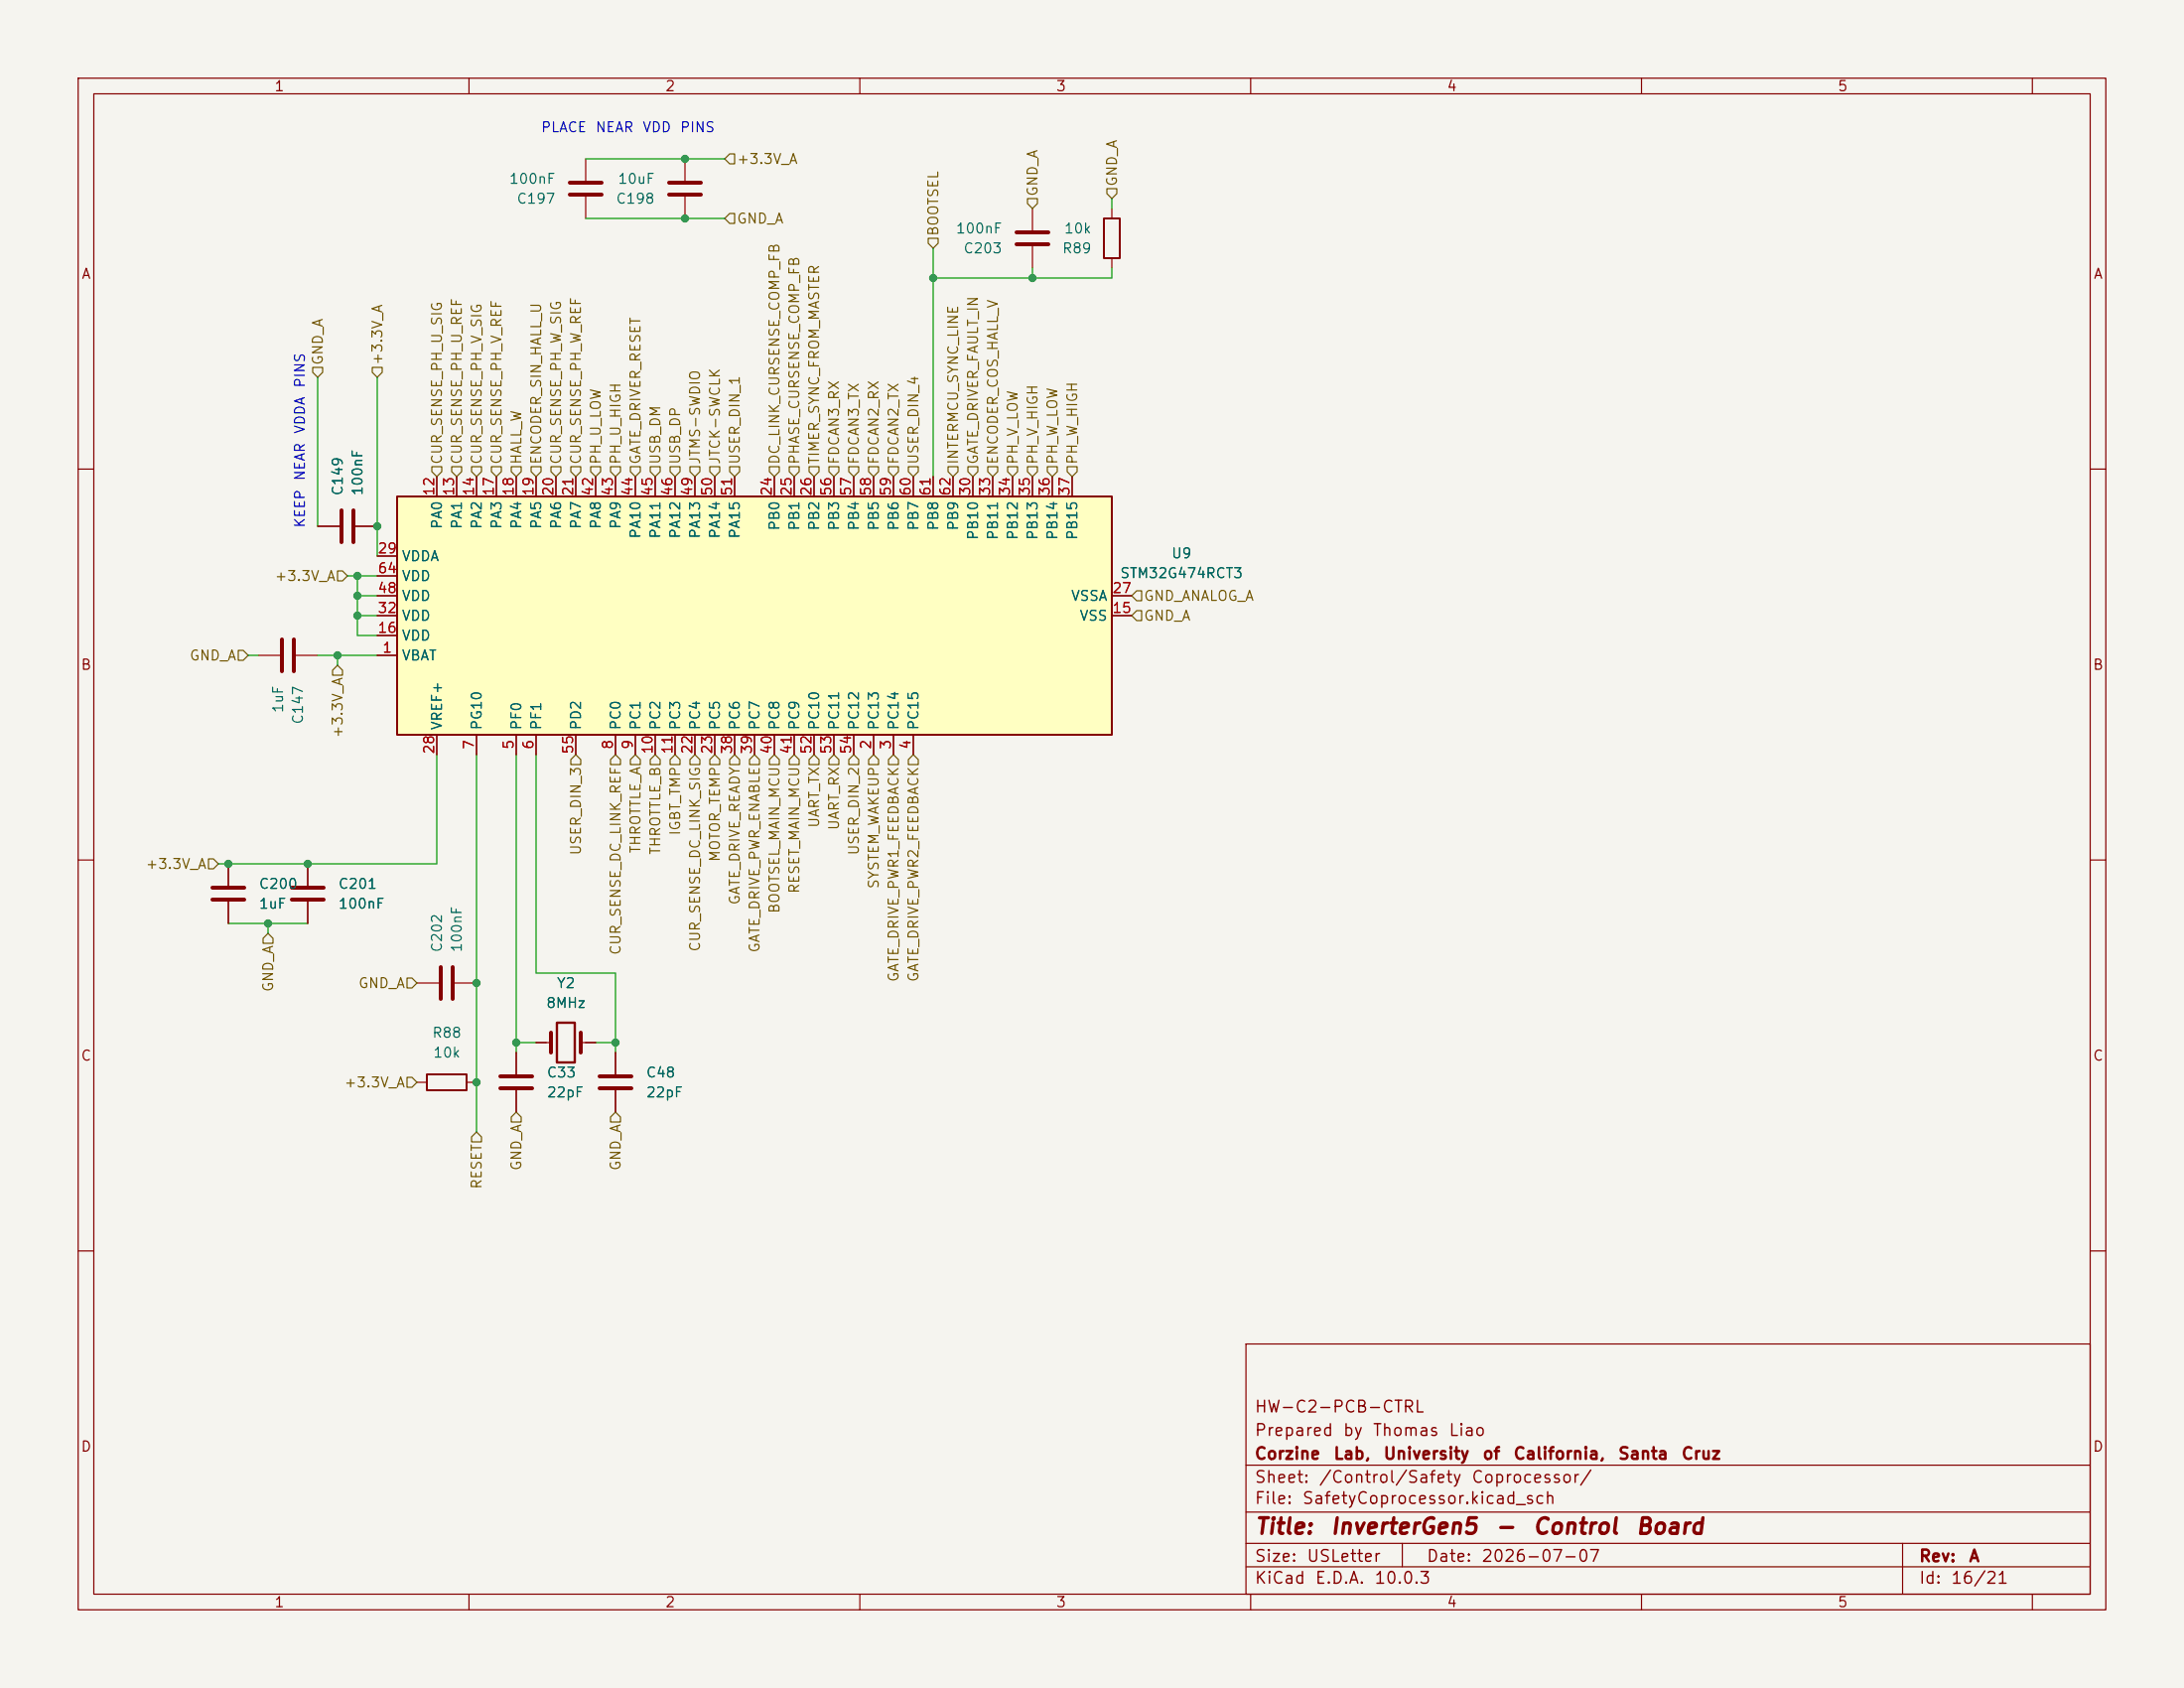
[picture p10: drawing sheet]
<svg xmlns="http://www.w3.org/2000/svg" width="279mm" height="216mm" viewBox="0 0 279 216" stroke-linecap="round" stroke-linejoin="round" font-family="sans-serif">
<path d="M0 0h279.4v215.9h-279.4z" fill="#f5f4ef" stroke="#f5f4ef" stroke-width=".13"/>
<g fill="none" stroke="#840000" stroke-width=".15">
<path d="M10 10h259.4v195.9h-259.4zM12 12h255.4v191.9h-255.4zM60 10v2M110 10v2M160 10v2M210 10v2M260 10v2M74.9 20.3v2.8M74.9 25.1v2.8M132.1 26.7v2.8M132.1 31.5v2.8M10 60h2"/>
<path d="M267.4 60h2M10 110h2M267.4 110h2M66 134.6v2.8M66 139.4v2.8M68.6 133.4h1.9M74.3 133.4h1.9M78.7 134.6v2.8M78.7 139.4v2.8M10 160h2M159.4 171.9h108v32h-108zM267.4 160h2"/>
<path d="M159.4 197.4h108M159.4 193.4h108M159.4 187.4h108M179.4 197.4v3M243.4 197.4v6.5M60 203.9v2M110 203.9v2M159.4 200.4h108M160 203.9v2M210 203.9v2M260 203.9v2"/>
</g>
<path d="M72.9 24.9h4.1M72.9 23.4h4.1M130 31.2h4.1M130 29.7h4.1M64 137.7h4.1M64 139.2h4.1M70.5 132.1v2.5M74.3 132.1v2.5M76.7 137.7h4.1M76.7 139.2h4.1" fill="none" stroke="#840000" stroke-width=".51"/>
<path d="M71.2 130.8h2.3v5.1h-2.3z" fill="none" stroke="#840000" stroke-width=".3"/>
<path d="M50.8 63.5h91.4v30.5h-91.4z" fill="#ffffc2"/>
<path d="M141.2 27.9h2.1v5.1h-2.1zM50.8 63.5h91.4v30.5h-91.4zM54.6 137.4h5.1v2h-5.1z" fill="none" stroke="#840000" stroke-width=".25"/>
<g fill="none" stroke="#840000" stroke-width=".15">
<path d="M87.6 20.3v2.8M87.6 25.1v2.8M142.2 26.7v1.2M142.2 33v1.3M40.6 67.3h2.8M45.5 67.3h2.8M48.3 78.7h2.5M48.3 76.2h2.5M48.3 71.1h2.5M48.3 73.7h2.5M55.9 61v2.5M58.4 61v2.5"/>
<path d="M61 61v2.5M63.5 61v2.5M66 61v2.5M68.6 61v2.5M71.1 61v2.5M73.7 61v2.5M76.2 61v2.5M78.7 61v2.5M81.3 61v2.5M83.8 61v2.5M86.4 61v2.5M88.9 61v2.5"/>
<path d="M91.4 61v2.5M94 61v2.5M99.1 61v2.5M101.6 61v2.5M104.1 61v2.5M106.7 61v2.5M109.2 61v2.5M111.8 61v2.5M114.3 61v2.5M116.8 61v2.5M119.4 61v2.5M121.9 61v2.5"/>
<path d="M124.5 61v2.5M127 61v2.5M129.5 61v2.5M132.1 61v2.5M134.6 61v2.5M137.2 61v2.5M142.2 78.7h2.6M142.2 76.2h2.6M33 83.8h2.8M37.8 83.8h2.8M48.3 83.8h2.5M48.3 81.3h2.5"/>
<path d="M55.9 94v2.5M61 94v2.5M66 94v2.5M68.6 94v2.5M73.7 94v2.5M78.7 94v2.5M81.3 94v2.5M83.8 94v2.5M86.4 94v2.5M88.9 94v2.5M91.4 94v2.5M94 94v2.5"/>
<path d="M96.5 94v2.5M99.1 94v2.5M101.6 94v2.5M104.1 94v2.5M106.7 94v2.5M109.2 94v2.5M111.8 94v2.5M114.3 94v2.5M116.8 94v2.5M29.2 110.5v2.8M29.2 115.3v2.8M39.4 110.5v2.8"/>
<path d="M39.4 115.3v2.8M53.3 125.7h2.8M53.3 138.4h1.3M58.2 125.7h2.8M59.7 138.4h1.3M66 134.6v2.8M66 139.4v2.8M68.6 133.4h1.2M74.9 133.4h1.3M78.7 134.6v2.8M78.7 139.4v2.8"/>
</g>
<path d="M85.6 24.9h4.1M85.6 23.4h4.1M43.7 65.3v4M45.2 65.3v4M36.1 81.8v4.1M37.6 81.8v4.1M27.2 113.5h4M27.2 115.1h4M37.3 113.5h4.1M37.3 115.1h4.1M56.4 123.7v4.1M57.9 123.7v4.1" fill="none" stroke="#840000" stroke-width=".51"/>
<g fill="none" stroke="#725600" stroke-width=".15">
<path d="M93.3 19.7h.7v1.3h-.7l-.6-.7zM93.3 27.3h.7v1.3h-.7l-.6-.7zM118.7 30.5h1.3v.6l-.6 .7-.7-.7zM131.4 25.4h1.3v.6l-.6 .7-.7-.7zM141.6 24.1h1.3v.7l-.7 .6-.6-.6zM40 47h1.3v.6l-.7 .7-.6-.7zM47.6 47h1.3v.6l-.6 .7-.7-.7zM55.2 59.7h1.3v.6l-.6 .7-.7-.7zM57.8 59.7h1.3v.6l-.7 .7-.6-.7zM60.3 59.7h1.3v.6l-.6 .7-.7-.7zM62.9 59.7h1.2v.6l-.6 .7-.6-.7zM65.4 59.7h1.3v.6l-.7 .7-.6-.7z"/>
<path d="M67.9 59.7h1.3v.6l-.6 .7-.7-.7zM70.5 59.7h1.3v.6l-.7 .7-.6-.7zM73 59.7h1.3v.6l-.6 .7-.7-.7zM75.6 59.7h1.2v.6l-.6 .7-.6-.7zM78.1 59.7h1.3v.6l-.7 .7-.6-.7zM80.6 59.7h1.3v.6l-.6 .7-.7-.7zM83.2 59.7h1.3v.6l-.7 .7-.6-.7zM85.7 59.7h1.3v.6l-.6 .7-.7-.7zM88.3 59.7h1.2v.6l-.6 .7-.6-.7zM90.8 59.7h1.3v.6l-.7 .7-.6-.7zM93.3 59.7h1.3v.6l-.6 .7-.7-.7zM98.4 59.7h1.3v.6l-.6 .7-.7-.7z"/>
<path d="M101 59.7h1.2v.6l-.6 .7-.6-.7zM103.5 59.7h1.3v.6l-.7 .7-.6-.7zM106 59.7h1.3v.6l-.6 .7-.7-.7zM108.6 59.7h1.3v.6l-.7 .7-.6-.7zM111.1 59.7h1.3v.6l-.6 .7-.7-.7zM113.7 59.7h1.2v.6l-.6 .7-.6-.7zM116.2 59.7h1.3v.6l-.7 .7-.6-.7zM121.3 59.7h1.3v.6l-.7 .7-.6-.7zM123.8 59.7h1.3v.6l-.6 .7-.7-.7zM126.4 59.7h1.2v.6l-.6 .7-.6-.7zM128.9 59.7h1.3v.6l-.7 .7-.6-.7zM131.4 59.7h1.3v.6l-.6 .7-.7-.7z"/>
<path d="M134 59.7h1.3v.6l-.7 .7-.6-.7zM136.5 59.7h1.3v.6l-.6 .7-.7-.7zM43.2 73h.6l.6 .7-.6 .6h-.6zM145.4 75.6h.6v1.2h-.6l-.6-.6zM145.4 78.1h.6v1.3h-.6l-.6-.7zM30.5 83.2h.6l.6 .6-.6 .7h-.6zM43.2 85.1l.6 .6v.7h-1.3v-.7zM73.7 96.5l.6 .7v.6h-1.3v-.6zM78.7 96.5l.7 .7v.6h-1.3v-.6zM81.3 96.5l.6 .7v.6h-1.3v-.6zM83.8 96.5l.7 .7v.6h-1.3v-.6zM85.7 97.2l.7-.7 .6 .7v.6h-1.3z"/>
<path d="M88.9 96.5l.6 .7v.6h-1.2v-.6zM91.4 96.5l.7 .7v.6h-1.3v-.6zM93.3 97.2l.7-.7 .6 .7v.6h-1.3zM96.5 96.5l.7 .7v.6h-1.3v-.6zM99.1 96.5l.6 .7v.6h-1.3v-.6zM101.6 96.5l.6 .7v.6h-1.2v-.6zM103.5 97.2l.6-.7 .7 .7v.6h-1.3zM106.7 96.5l.6 .7v.6h-1.3v-.6zM109.2 96.5l.7 .7v.6h-1.3v-.6zM111.8 96.5l.6 .7v.6h-1.3v-.6zM114.3 96.5l.6 .7v.6h-1.2v-.6zM116.2 97.2l.6-.7 .7 .7v.6h-1.3z"/>
<path d="M26.7 109.9h.6l.6 .6-.6 .6h-.6zM34.3 119.4l.6 .6v.7h-1.2v-.7zM52.1 137.8h.6l.6 .6-.6 .7h-.6zM52.1 125.1h.6l.6 .6-.6 .7h-.6zM61 144.8l.6 .6v.7h-1.3v-.7zM66 142.2l.7 .7v.6h-1.3v-.6zM78.7 142.2l.7 .7v.6h-1.3v-.6z"/>
</g>
<g fill="none" stroke="#009600" stroke-width=".15">
<path d="M74.9 20.3h17.8M74.9 27.9h17.8M119.4 31.8v29.2M132.1 34.3v1.3M142.2 34.3v1.3h-22.8M142.2 25.4v1.3M40.6 48.3v19M48.3 48.3v22.8M44.4 73.7h3.9M45.7 76.2h2.6M45.7 73.7v7.6h2.6M45.7 78.7h2.6"/>
<path d="M31.7 83.8h1.3M40.6 83.8h7.7M43.2 83.8v1.3M55.9 96.5v14h-28M61 96.5v48.3M66 96.5v38.1M68.6 96.5v28h10.1v10.1M29.2 118.1h10.2M34.3 118.1v1.3M66 133.4h2.6M76.2 133.4h2.5"/>
</g>
<g fill="#009600" stroke="#009600" stroke-width=".13">
<circle cx="39.4" cy="110.5" r=".46"/>
<circle cx="61" cy="138.4" r=".46"/>
<circle cx="66" cy="133.4" r=".46"/>
<circle cx="43.2" cy="83.8" r=".46"/>
<circle cx="45.7" cy="78.7" r=".46"/>
<circle cx="61" cy="125.7" r=".46"/>
<circle cx="34.3" cy="118.1" r=".46"/>
<circle cx="29.2" cy="110.5" r=".46"/>
<circle cx="48.3" cy="67.3" r=".46"/>
<circle cx="45.7" cy="76.2" r=".46"/>
<circle cx="45.7" cy="73.7" r=".46"/>
<circle cx="87.6" cy="20.3" r=".46"/>
<circle cx="119.4" cy="35.6" r=".46"/>
<circle cx="132.1" cy="35.6" r=".46"/>
<circle cx="87.6" cy="27.9" r=".46"/>
<circle cx="78.7" cy="133.4" r=".46"/>
</g>
<g font-size="2" fill="#840000">
<text x="160.4" y="196.7">Title:</text>
<text x="170.1" y="196.7">InverterGen5</text>
<text x="191.2" y="196.7">-</text>
<text x="196" y="196.7">Control</text>
<text x="209.1" y="196.7">Board</text>
</g>
<g font-size="1.5" fill="#840000">
<text x="160.4" y="184">Prepared</text>
<text x="160.4" y="181">HW-C2-PCB-CTRL</text>
<text x="171.7" y="184">by</text>
<text x="175.5" y="184">Thomas</text>
<text x="185.2" y="184">Liao</text>
<text x="160.4" y="190">Sheet:</text>
<text x="160.4" y="187">Corzine</text>
<text x="168.6" y="190">/Control/Safety</text>
<text x="170.5" y="187">Lab,</text>
<text x="176.9" y="187">University</text>
<text x="188.1" y="190">Coprocessor/</text>
<text x="189.6" y="187">of</text>
<text x="193.5" y="187">California,</text>
<text x="206.9" y="187">Santa</text>
<text x="215" y="187">Cruz</text>
<text x="160.4" y="192.7">File:</text>
<text x="166.5" y="192.7">SafetyCoprocessor.kicad_sch</text>
<text x="160.4" y="202.9">KiCad</text>
<text x="160.4" y="200.1">Size:</text>
<text x="167.1" y="200.1">USLetter</text>
<text x="168.1" y="202.9">E.D.A.</text>
<text x="175.7" y="202.9">10.0.3</text>
<text x="182.4" y="200.1">Date:</text>
<text x="189.4" y="200.1">2026-07-07</text>
<text x="245.4" y="200.1">Rev:</text>
<text x="245.4" y="202.9">Id:</text>
<text x="249.5" y="202.9">16/21</text>
<text x="251.8" y="200.1">A</text>
</g>
<g font-size="1.3" fill="#840000">
<text x="35" y="12">1</text>
<text x="85" y="12">2</text>
<text x="135" y="12">3</text>
<text x="185" y="12">4</text>
<text x="235" y="12">5</text>
<text x="10.3" y="36">A</text>
<text x="267.7" y="36">A</text>
<text x="10.3" y="86">B</text>
<text x="267.7" y="86">B</text>
<text x="10.3" y="136">C</text>
<text x="267.7" y="136">C</text>
<text x="10.3" y="186">D</text>
<text x="267.7" y="186">D</text>
<text x="35" y="205.9">1</text>
<text x="85" y="205.9">2</text>
<text x="135" y="205.9">3</text>
<text x="185" y="205.9">4</text>
<text x="235" y="205.9">5</text>
</g>
<g font-size="1.3" fill="#0000c2">
<text x="69.1" y="17.2">PLACE</text>
<text x="76.1" y="17.2">NEAR</text>
<text x="82.1" y="17.2">VDD</text>
<text x="86.9" y="17.2">PINS</text>
<text x="39.3" y="49.7" transform="rotate(-90 39.3 49.7)">PINS</text>
<text x="39.3" y="55.6" transform="rotate(-90 39.3 55.6)">VDDA</text>
<text x="39.3" y="61.6" transform="rotate(-90 39.3 61.6)">NEAR</text>
<text x="39.3" y="67.6" transform="rotate(-90 39.3 67.6)">KEEP</text>
</g>
<g font-size="1.3" fill="#006464">
<text x="65" y="23.8">100nF</text>
<text x="79" y="23.8">10uF</text>
<text x="66" y="26.4">C197</text>
<text x="78.7" y="26.4">C198</text>
<text x="122.2" y="30.2">100nF</text>
<text x="123.2" y="32.7">C203</text>
<text x="135.8" y="32.7">R89</text>
<text x="136" y="30.2">10k</text>
<text x="44.2" y="63.5" transform="rotate(-90 44.2 63.5)">C149</text>
<text x="46.7" y="63.5" transform="rotate(-90 46.7 63.5)">100nF</text>
<text x="56.9" y="67.8" transform="rotate(-90 56.9 67.8)">PA0</text>
<text x="59.4" y="67.8" transform="rotate(-90 59.4 67.8)">PA1</text>
<text x="61.9" y="67.8" transform="rotate(-90 61.9 67.8)">PA2</text>
<text x="64.5" y="67.8" transform="rotate(-90 64.5 67.8)">PA3</text>
<text x="67" y="67.8" transform="rotate(-90 67 67.8)">PA4</text>
<text x="69.6" y="67.8" transform="rotate(-90 69.6 67.8)">PA5</text>
<text x="72.1" y="67.8" transform="rotate(-90 72.1 67.8)">PA6</text>
<text x="74.6" y="67.8" transform="rotate(-90 74.6 67.8)">PA7</text>
<text x="77.2" y="67.8" transform="rotate(-90 77.2 67.8)">PA8</text>
<text x="79.7" y="67.8" transform="rotate(-90 79.7 67.8)">PA9</text>
<text x="82.3" y="69" transform="rotate(-90 82.3 69)">PA10</text>
<text x="84.8" y="69" transform="rotate(-90 84.8 69)">PA11</text>
<text x="87.3" y="69" transform="rotate(-90 87.3 69)">PA12</text>
<text x="89.9" y="69" transform="rotate(-90 89.9 69)">PA13</text>
<text x="92.4" y="69" transform="rotate(-90 92.4 69)">PA14</text>
<text x="95" y="69" transform="rotate(-90 95 69)">PA15</text>
<text x="100" y="68" transform="rotate(-90 100 68)">PB0</text>
<text x="102.6" y="68" transform="rotate(-90 102.6 68)">PB1</text>
<text x="105.1" y="68" transform="rotate(-90 105.1 68)">PB2</text>
<text x="107.7" y="68" transform="rotate(-90 107.7 68)">PB3</text>
<text x="110.2" y="68" transform="rotate(-90 110.2 68)">PB4</text>
<text x="112.7" y="68" transform="rotate(-90 112.7 68)">PB5</text>
<text x="115.3" y="68" transform="rotate(-90 115.3 68)">PB6</text>
<text x="117.8" y="68" transform="rotate(-90 117.8 68)">PB7</text>
<text x="120.4" y="68" transform="rotate(-90 120.4 68)">PB8</text>
<text x="122.9" y="68" transform="rotate(-90 122.9 68)">PB9</text>
<text x="125.4" y="69.2" transform="rotate(-90 125.4 69.2)">PB10</text>
<text x="128" y="69.2" transform="rotate(-90 128 69.2)">PB11</text>
<text x="130.5" y="69.2" transform="rotate(-90 130.5 69.2)">PB12</text>
<text x="133.1" y="69.2" transform="rotate(-90 133.1 69.2)">PB13</text>
<text x="135.6" y="69.2" transform="rotate(-90 135.6 69.2)">PB14</text>
<text x="138.1" y="69.2" transform="rotate(-90 138.1 69.2)">PB15</text>
<text x="149.8" y="71.7">U9</text>
<text x="51.3" y="72.1">VDDA</text>
<text x="51.3" y="77.2">VDD</text>
<text x="51.3" y="74.6">VDD</text>
<text x="136.9" y="77.2">VSSA</text>
<text x="143.2" y="74.3">STM32G474RCT3</text>
<text x="51.3" y="82.3">VDD</text>
<text x="51.3" y="79.7">VDD</text>
<text x="138" y="79.7">VSS</text>
<text x="51.3" y="84.8">VBAT</text>
<text x="36.5" y="91.3" transform="rotate(-90 36.5 91.3)">1uF</text>
<text x="39.1" y="92.7" transform="rotate(-90 39.1 92.7)">C147</text>
<text x="56.9" y="93.5" transform="rotate(-90 56.9 93.5)">VREF+</text>
<text x="61.9" y="93.5" transform="rotate(-90 61.9 93.5)">PG10</text>
<text x="67" y="93.5" transform="rotate(-90 67 93.5)">PF0</text>
<text x="69.6" y="93.5" transform="rotate(-90 69.6 93.5)">PF1</text>
<text x="74.6" y="93.5" transform="rotate(-90 74.6 93.5)">PD2</text>
<text x="79.7" y="93.5" transform="rotate(-90 79.7 93.5)">PC0</text>
<text x="82.3" y="93.5" transform="rotate(-90 82.3 93.5)">PC1</text>
<text x="84.8" y="93.5" transform="rotate(-90 84.8 93.5)">PC2</text>
<text x="87.3" y="93.5" transform="rotate(-90 87.3 93.5)">PC3</text>
<text x="89.9" y="93.5" transform="rotate(-90 89.9 93.5)">PC4</text>
<text x="92.4" y="93.5" transform="rotate(-90 92.4 93.5)">PC5</text>
<text x="95" y="93.5" transform="rotate(-90 95 93.5)">PC6</text>
<text x="97.5" y="93.5" transform="rotate(-90 97.5 93.5)">PC7</text>
<text x="100" y="93.5" transform="rotate(-90 100 93.5)">PC8</text>
<text x="102.6" y="93.5" transform="rotate(-90 102.6 93.5)">PC9</text>
<text x="105.1" y="93.5" transform="rotate(-90 105.1 93.5)">PC10</text>
<text x="107.7" y="93.5" transform="rotate(-90 107.7 93.5)">PC11</text>
<text x="110.2" y="93.5" transform="rotate(-90 110.2 93.5)">PC12</text>
<text x="112.7" y="93.5" transform="rotate(-90 112.7 93.5)">PC13</text>
<text x="115.3" y="93.5" transform="rotate(-90 115.3 93.5)">PC14</text>
<text x="117.8" y="93.5" transform="rotate(-90 117.8 93.5)">PC15</text>
<text x="33" y="114">C200</text>
<text x="33" y="116.5">1uF</text>
<text x="43.2" y="114">C201</text>
<text x="43.2" y="116.5">100nF</text>
<text x="56.9" y="121.9" transform="rotate(-90 56.9 121.9)">C202</text>
<text x="59.4" y="121.9" transform="rotate(-90 59.4 121.9)">100nF</text>
<text x="69.8" y="129.2">8MHz</text>
<text x="71.1" y="126.7">Y2</text>
<text x="55.2" y="133.1">R88</text>
<text x="55.3" y="135.6">10k</text>
<text x="69.9" y="138.1">C33</text>
<text x="69.9" y="140.7">22pF</text>
<text x="82.6" y="138.1">C48</text>
<text x="82.6" y="140.7">22pF</text>
</g>
<g font-size="1.3" fill="#725600">
<text x="94.2" y="21.3">+3.3V_A</text>
<text x="143.2" y="23.9" transform="rotate(-90 143.2 23.9)">GND_A</text>
<text x="94.2" y="28.9">GND_A</text>
<text x="133.1" y="25.2" transform="rotate(-90 133.1 25.2)">GND_A</text>
<text x="120.4" y="30.3" transform="rotate(-90 120.4 30.3)">BOOTSEL</text>
<text x="41.6" y="46.8" transform="rotate(-90 41.6 46.8)">GND_A</text>
<text x="49.2" y="46.8" transform="rotate(-90 49.2 46.8)">+3.3V_A</text>
<text x="56.9" y="59.5" transform="rotate(-90 56.9 59.5)">CUR_SENSE_PH_U_SIG</text>
<text x="59.4" y="59.5" transform="rotate(-90 59.4 59.5)">CUR_SENSE_PH_U_REF</text>
<text x="61.9" y="59.5" transform="rotate(-90 61.9 59.5)">CUR_SENSE_PH_V_SIG</text>
<text x="64.5" y="59.5" transform="rotate(-90 64.5 59.5)">CUR_SENSE_PH_V_REF</text>
<text x="67" y="59.5" transform="rotate(-90 67 59.5)">HALL_W</text>
<text x="69.6" y="59.5" transform="rotate(-90 69.6 59.5)">ENCODER_SIN_HALL_U</text>
<text x="72.1" y="59.5" transform="rotate(-90 72.1 59.5)">CUR_SENSE_PH_W_SIG</text>
<text x="74.6" y="59.5" transform="rotate(-90 74.6 59.5)">CUR_SENSE_PH_W_REF</text>
<text x="77.2" y="59.5" transform="rotate(-90 77.2 59.5)">PH_U_LOW</text>
<text x="79.7" y="59.5" transform="rotate(-90 79.7 59.5)">PH_U_HIGH</text>
<text x="82.3" y="59.5" transform="rotate(-90 82.3 59.5)">GATE_DRIVER_RESET</text>
<text x="84.8" y="59.5" transform="rotate(-90 84.8 59.5)">USB_DM</text>
<text x="87.3" y="59.5" transform="rotate(-90 87.3 59.5)">USB_DP</text>
<text x="89.9" y="59.5" transform="rotate(-90 89.9 59.5)">JTMS-SWDIO</text>
<text x="92.4" y="59.5" transform="rotate(-90 92.4 59.5)">JTCK-SWCLK</text>
<text x="95" y="59.5" transform="rotate(-90 95 59.5)">USER_DIN_1</text>
<text x="100" y="59.5" transform="rotate(-90 100 59.5)">DC_LINK_CURSENSE_COMP_FB</text>
<text x="102.6" y="59.5" transform="rotate(-90 102.6 59.5)">PHASE_CURSENSE_COMP_FB</text>
<text x="105.1" y="59.5" transform="rotate(-90 105.1 59.5)">TIMER_SYNC_FROM_MASTER</text>
<text x="107.7" y="59.5" transform="rotate(-90 107.7 59.5)">FDCAN3_RX</text>
<text x="110.2" y="59.5" transform="rotate(-90 110.2 59.5)">FDCAN3_TX</text>
<text x="112.7" y="59.5" transform="rotate(-90 112.7 59.5)">FDCAN2_RX</text>
<text x="115.3" y="59.5" transform="rotate(-90 115.3 59.5)">FDCAN2_TX</text>
<text x="117.8" y="59.5" transform="rotate(-90 117.8 59.5)">USER_DIN_4</text>
<text x="122.9" y="59.5" transform="rotate(-90 122.9 59.5)">INTERMCU_SYNC_LINE</text>
<text x="125.4" y="59.5" transform="rotate(-90 125.4 59.5)">GATE_DRIVER_FAULT_IN</text>
<text x="128" y="59.5" transform="rotate(-90 128 59.5)">ENCODER_COS_HALL_V</text>
<text x="130.5" y="59.5" transform="rotate(-90 130.5 59.5)">PH_V_LOW</text>
<text x="133.1" y="59.5" transform="rotate(-90 133.1 59.5)">PH_V_HIGH</text>
<text x="135.6" y="59.5" transform="rotate(-90 135.6 59.5)">PH_W_LOW</text>
<text x="138.1" y="59.5" transform="rotate(-90 138.1 59.5)">PH_W_HIGH</text>
<text x="35" y="74.6">+3.3V_A</text>
<text x="146.2" y="77.2">GND_ANALOG_A</text>
<text x="146.2" y="79.7">GND_A</text>
<text x="24.2" y="84.8">GND_A</text>
<text x="44.2" y="94.5" transform="rotate(-90 44.2 94.5)">+3.3V_A</text>
<text x="87.3" y="107" transform="rotate(-90 87.3 107)">IGBT_TMP</text>
<text x="105.1" y="106" transform="rotate(-90 105.1 106)">UART_TX</text>
<text x="107.7" y="106.3" transform="rotate(-90 107.7 106.3)">UART_RX</text>
<text x="18.5" y="111.5">+3.3V_A</text>
<text x="74.6" y="109.5" transform="rotate(-90 74.6 109.5)">USER_DIN_3</text>
<text x="82.3" y="109.3" transform="rotate(-90 82.3 109.3)">THROTTLE_A</text>
<text x="84.8" y="109.4" transform="rotate(-90 84.8 109.4)">THROTTLE_B</text>
<text x="92.4" y="110.3" transform="rotate(-90 92.4 110.3)">MOTOR_TEMP</text>
<text x="110.2" y="109.5" transform="rotate(-90 110.2 109.5)">USER_DIN_2</text>
<text x="112.7" y="113.8" transform="rotate(-90 112.7 113.8)">SYSTEM_WAKEUP</text>
<text x="95" y="115.8" transform="rotate(-90 95 115.8)">GATE_DRIVE_READY</text>
<text x="100" y="116.9" transform="rotate(-90 100 116.9)">BOOTSEL_MAIN_MCU</text>
<text x="102.6" y="114.4" transform="rotate(-90 102.6 114.4)">RESET_MAIN_MCU</text>
<text x="79.7" y="122.3" transform="rotate(-90 79.7 122.3)">CUR_SENSE_DC_LINK_REF</text>
<text x="89.9" y="121.8" transform="rotate(-90 89.9 121.8)">CUR_SENSE_DC_LINK_SIG</text>
<text x="97.5" y="122" transform="rotate(-90 97.5 122)">GATE_DRIVE_PWR_ENABLE</text>
<text x="115.3" y="125.7" transform="rotate(-90 115.3 125.7)">GATE_DRIVE_PWR1_FEEDBACK</text>
<text x="117.8" y="125.7" transform="rotate(-90 117.8 125.7)">GATE_DRIVE_PWR2_FEEDBACK</text>
<text x="35.3" y="127" transform="rotate(-90 35.3 127)">GND_A</text>
<text x="45.7" y="126.7">GND_A</text>
<text x="43.9" y="139.4">+3.3V_A</text>
<text x="67" y="149.8" transform="rotate(-90 67 149.8)">GND_A</text>
<text x="79.7" y="149.8" transform="rotate(-90 79.7 149.8)">GND_A</text>
<text x="61.9" y="152.2" transform="rotate(-90 61.9 152.2)">RESET</text>
</g>
<g font-size="1.3" fill="#a90000">
<text x="55.9" y="63.5" transform="rotate(-90 55.9 63.5)">12</text>
<text x="58.4" y="63.5" transform="rotate(-90 58.4 63.5)">13</text>
<text x="60.9" y="63.5" transform="rotate(-90 60.9 63.5)">14</text>
<text x="63.5" y="63.5" transform="rotate(-90 63.5 63.5)">17</text>
<text x="66" y="63.5" transform="rotate(-90 66 63.5)">18</text>
<text x="68.6" y="63.5" transform="rotate(-90 68.6 63.5)">19</text>
<text x="71.1" y="63.5" transform="rotate(-90 71.1 63.5)">20</text>
<text x="73.6" y="63.5" transform="rotate(-90 73.6 63.5)">21</text>
<text x="76.2" y="63.5" transform="rotate(-90 76.2 63.5)">42</text>
<text x="78.7" y="63.5" transform="rotate(-90 78.7 63.5)">43</text>
<text x="81.3" y="63.5" transform="rotate(-90 81.3 63.5)">44</text>
<text x="83.8" y="63.5" transform="rotate(-90 83.8 63.5)">45</text>
<text x="86.3" y="63.5" transform="rotate(-90 86.3 63.5)">46</text>
<text x="88.9" y="63.5" transform="rotate(-90 88.9 63.5)">49</text>
<text x="91.4" y="63.5" transform="rotate(-90 91.4 63.5)">50</text>
<text x="94" y="63.5" transform="rotate(-90 94 63.5)">51</text>
<text x="99" y="63.5" transform="rotate(-90 99 63.5)">24</text>
<text x="101.6" y="63.5" transform="rotate(-90 101.6 63.5)">25</text>
<text x="104.1" y="63.5" transform="rotate(-90 104.1 63.5)">26</text>
<text x="106.7" y="63.5" transform="rotate(-90 106.7 63.5)">56</text>
<text x="109.2" y="63.5" transform="rotate(-90 109.2 63.5)">57</text>
<text x="111.7" y="63.5" transform="rotate(-90 111.7 63.5)">58</text>
<text x="114.3" y="63.5" transform="rotate(-90 114.3 63.5)">59</text>
<text x="116.8" y="63.5" transform="rotate(-90 116.8 63.5)">60</text>
<text x="119.4" y="63.5" transform="rotate(-90 119.4 63.5)">61</text>
<text x="121.9" y="63.5" transform="rotate(-90 121.9 63.5)">62</text>
<text x="124.4" y="63.5" transform="rotate(-90 124.4 63.5)">30</text>
<text x="127" y="63.5" transform="rotate(-90 127 63.5)">33</text>
<text x="129.5" y="63.5" transform="rotate(-90 129.5 63.5)">34</text>
<text x="132.1" y="63.5" transform="rotate(-90 132.1 63.5)">35</text>
<text x="134.6" y="63.5" transform="rotate(-90 134.6 63.5)">36</text>
<text x="137.1" y="63.5" transform="rotate(-90 137.1 63.5)">37</text>
<text x="48.2" y="71.1">29</text>
<text x="48.2" y="76.2">48</text>
<text x="48.2" y="73.6">64</text>
<text x="142.2" y="76.2">27</text>
<text x="48.2" y="81.3">16</text>
<text x="48.2" y="78.7">32</text>
<text x="48.8" y="83.8">1</text>
<text x="142.2" y="78.7">15</text>
<text x="60.9" y="96" transform="rotate(-90 60.9 96)">7</text>
<text x="66" y="96" transform="rotate(-90 66 96)">5</text>
<text x="68.6" y="96" transform="rotate(-90 68.6 96)">6</text>
<text x="78.7" y="96" transform="rotate(-90 78.7 96)">8</text>
<text x="81.3" y="96" transform="rotate(-90 81.3 96)">9</text>
<text x="111.7" y="96" transform="rotate(-90 111.7 96)">2</text>
<text x="114.3" y="96" transform="rotate(-90 114.3 96)">3</text>
<text x="116.8" y="96" transform="rotate(-90 116.8 96)">4</text>
<text x="55.9" y="96.6" transform="rotate(-90 55.9 96.6)">28</text>
<text x="73.6" y="96.6" transform="rotate(-90 73.6 96.6)">55</text>
<text x="83.8" y="96.6" transform="rotate(-90 83.8 96.6)">10</text>
<text x="86.3" y="96.6" transform="rotate(-90 86.3 96.6)">11</text>
<text x="88.9" y="96.6" transform="rotate(-90 88.9 96.6)">22</text>
<text x="91.4" y="96.6" transform="rotate(-90 91.4 96.6)">23</text>
<text x="94" y="96.6" transform="rotate(-90 94 96.6)">38</text>
<text x="96.5" y="96.6" transform="rotate(-90 96.5 96.6)">39</text>
<text x="99" y="96.6" transform="rotate(-90 99 96.6)">40</text>
<text x="101.6" y="96.6" transform="rotate(-90 101.6 96.6)">41</text>
<text x="104.1" y="96.6" transform="rotate(-90 104.1 96.6)">52</text>
<text x="106.7" y="96.6" transform="rotate(-90 106.7 96.6)">53</text>
<text x="109.2" y="96.6" transform="rotate(-90 109.2 96.6)">54</text>
</g>
</svg>
